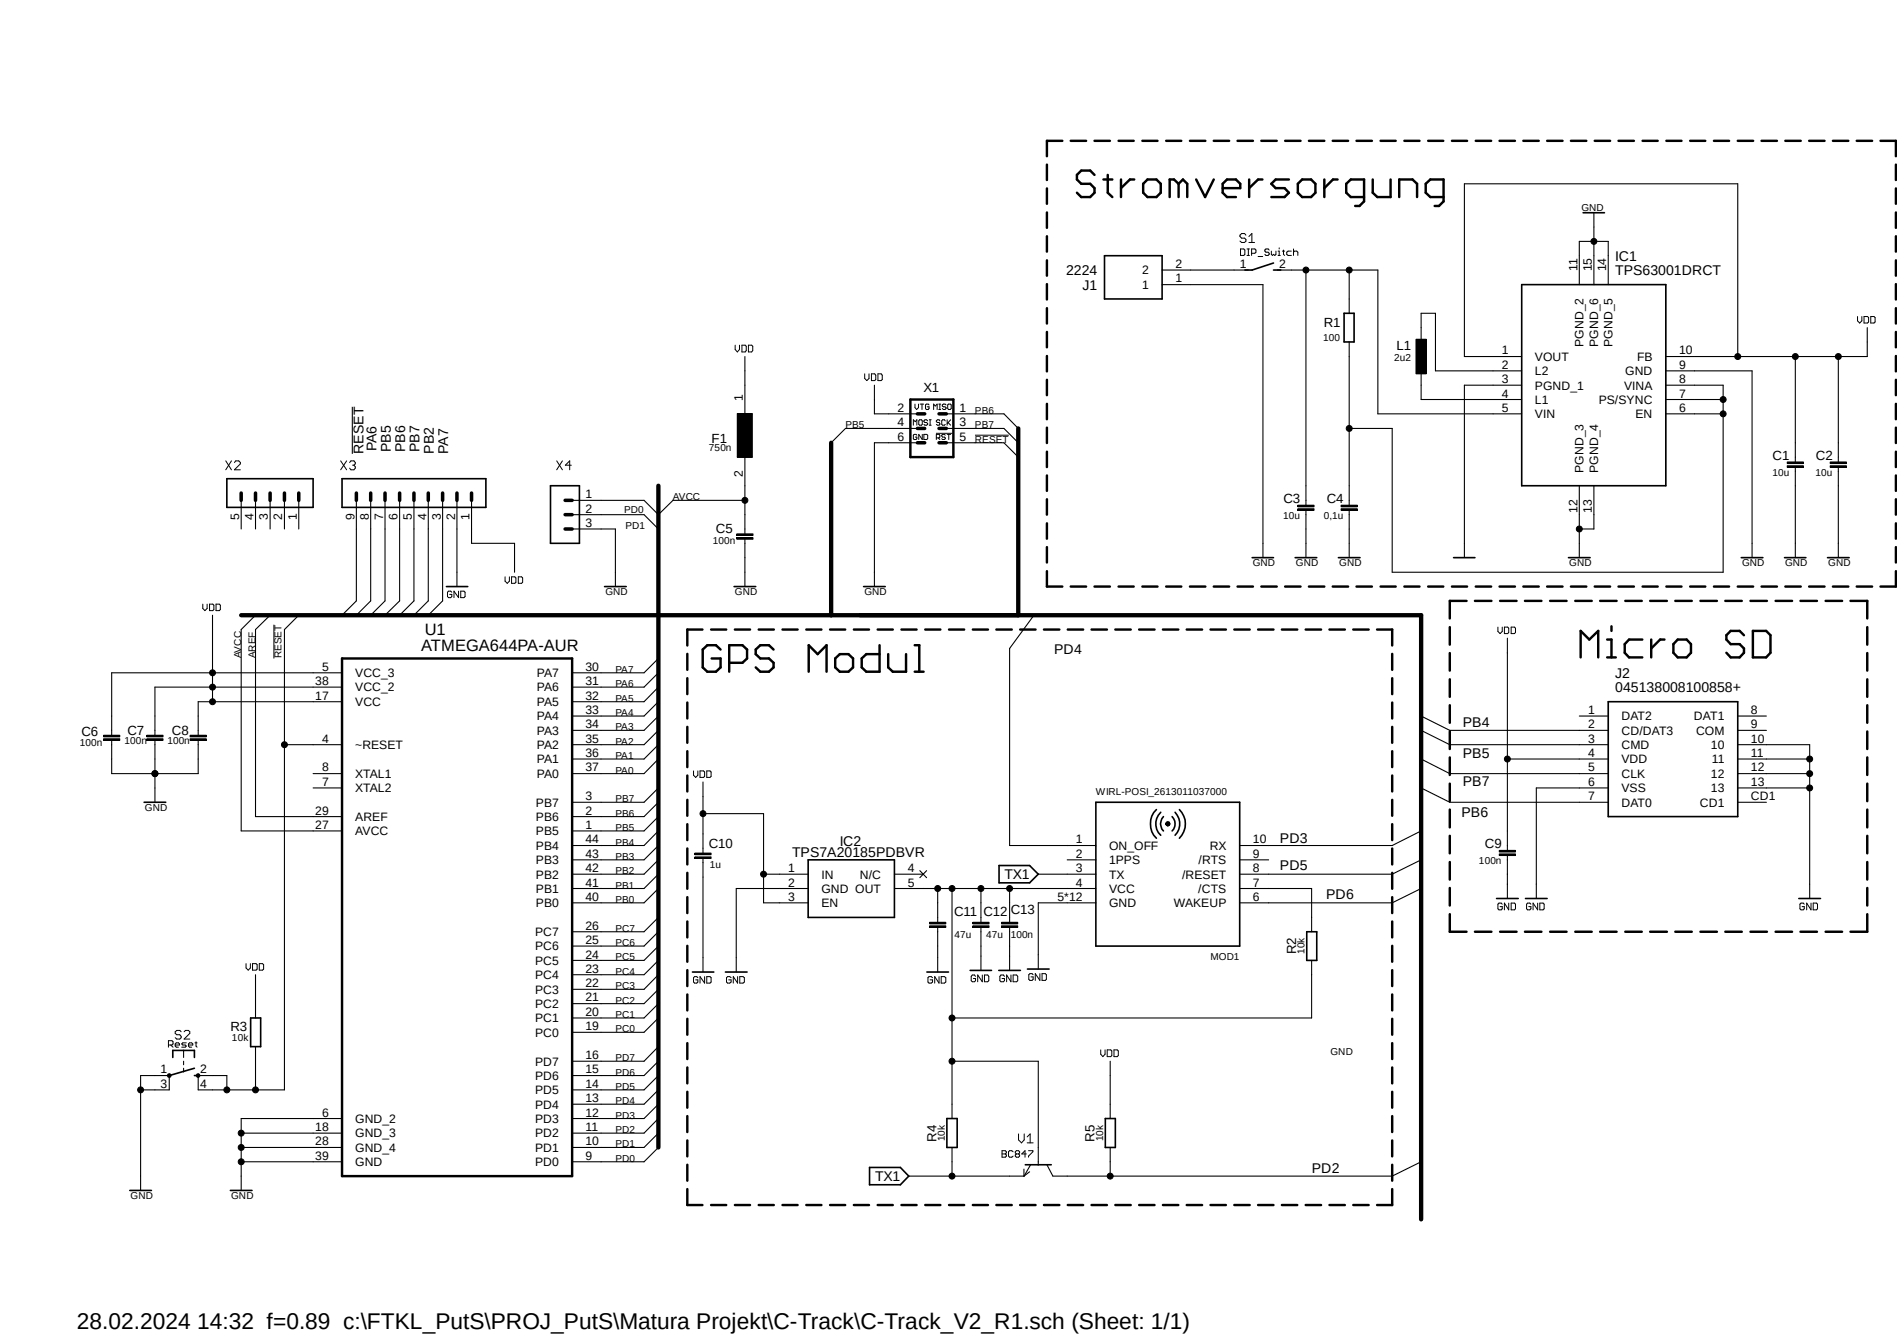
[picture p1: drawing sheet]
<svg xmlns="http://www.w3.org/2000/svg" width="297mm" height="210mm" viewBox="0 0 297 210" stroke-linecap="round" stroke-linejoin="round" font-family="sans-serif">
<path d="M12 21.8l285.1 169.7M297.1 21.8l-285.1 169.7" fill="none" stroke="#fff" stroke-width=".16"/>
<g fill="none" stroke="#000" stroke-width=".17">
<path d="M249.6 33.3v11.3M116.6 55.8v9M181.9 44.6h15.8v42.7M181.9 42.3h13.6M200 42.3h15.7v22.5h22.6M204.5 42.3v36.9M211.2 42.3v6.8M211.2 53.6v25.6M222.5 53.6v-4.5h2.2v9h13.6M222.5 58.1v4.5h15.8M238.3 55.8h-9v-27h42.8v27M247.3 44.6v-6.8h4.5v6.8"/>
<path d="M260.8 58.1h13.5v29.2M281.1 55.8v16.7M287.8 55.8v16.7M292.4 51.3v4.5h-31.6M37.8 78.4v4.4M40 78.4v4.4M42.3 78.4v4.4M44.5 78.4v4.4M46.8 78.4v4.4M55.2 63.7v7.4M55.8 78.4v15.7l-2.2 2.3M58 78.4v15.7l-2.2 2.3"/>
<path d="M60.3 78.4v15.7l-2.3 2.3M62.6 78.4v15.7l-2.3 2.3M64.8 78.4v15.7l-2.2 2.3M67.1 78.4v15.7l-2.3 2.3M69.3 78.4v15.7l-2.2 2.3M71.5 78.4v13.5M73.8 78.4v6.7h6.8v4.5M89.6 78.4h11.2l2.3 2.2 2.3-2.2h11.2M116.6 71.6v12.1M136.9 60.3v4.5h6.7M143.6 69.3h-6.7v22.6M143.6 67.1h-11.2l-2.3 2.2"/>
<path d="M148.2 69.3h9l2.2 2.3M148.2 67.1h9l2.2 2.2M148.2 64.8h9l2.2 2.3M204.5 79.9v7.4M211.2 79.9v7.4M238.3 60.3h-9v27M247.3 76.1v11.2M249.6 76.1v6.7h-2.3M260.8 60.3h9v29.3h-51.8v-22.5h-6.8M260.8 64.8h9M260.8 62.6h9M281.1 73.2v14.1"/>
<path d="M287.8 73.2v14.1M33.3 96.4v13.5M40 96.4l-2.2 2.2v31.5h15.8M42.3 96.4l-2.3 2.2v29.3h13.6M46.8 96.4l-2.3 2.2v72.1h-13.5v-2.3h4.5v2.3M89.6 82.8h6.8v9.1M89.6 80.6h11.2l2.3 2.2M116.6 84.4v7.5M161.9 96.4l-3.8 5.2v30.8h13.5M236 99.9v33.4M17.5 116v5.2h13.5v-5.2M24.3 116v9.6"/>
<path d="M44.5 116.6h9.1M53.6 105.4h-36.1v9.9M53.6 109.9h-22.6v5.4M53.6 107.6h-29.3v7.7M103.1 118.9l-2.3 2.3h-11.2M103.1 116.6l-2.3 2.3h-11.2M103.1 114.4l-2.3 2.2h-11.2M103.1 103.1l-2.3 2.3h-11.2M103.1 105.4l-2.3 2.2h-11.2M103.1 107.6l-2.3 2.3h-11.2M103.1 109.9l-2.3 2.2h-11.2M103.1 112.1l-2.3 2.3h-11.2"/>
<path d="M222.5 118.9l4.5 2.3h24.8M222.5 114.4l4.5 2.2h24.8M222.5 112.1l4.5 2.3h24.8M236 118.9h15.8M247.3 112.1h4.5M272.1 116.6h11.2v24.1M272.1 118.9h11.2M272.1 112.1h4.5M272.1 114.4h4.5M49 123.4h4.6M49 121.2h4.6M103.1 139.1l-2.3 2.3h-11.2"/>
<path d="M103.1 136.9l-2.3 2.2h-11.2M103.1 123.4l-2.3 2.2h-11.2M103.1 125.6l-2.3 2.3h-11.2M103.1 127.9l-2.3 2.2h-11.2M103.1 130.1l-2.3 2.3h-11.2M103.1 132.4l-2.3 2.3h-11.2M103.1 134.7l-2.3 2.2h-11.2M110.1 127.4h9.4v14h7M110.1 122.5v11.2M110.1 134.4v17.8M119.5 136.9h7M126.5 139.1h-11.2v13.1"/>
<path d="M140 139.1h31.6M140 136.9h4.6M144 136.4l1.1 1.1M145.1 136.4l-1.1 1.1M146.8 139.1v5.5M149.1 139.1v36.1M153.6 139.1v5.5M158.1 139.1v5.5M162.6 136.9h9M167.1 134.7h4.5M194.1 139.1h11.3v6.8M194.1 134.7h4.5"/>
<path d="M222.5 139.1l-4.5 2.3h-23.9M222.5 123.4l4.5 2.2h24.8M222.5 130.1l-4.5 2.3h-23.9M222.5 134.7l-4.5 2.2h-23.9M236 134v6.7M251.8 123.4h-11.3v17.3M272.1 123.4h11.2M272.1 121.2h11.2M272.1 125.6h4.5M40 152.7v6.7M103.1 143.7l-2.3 2.2h-11.2M103.1 145.9l-2.3 2.3h-11.2"/>
<path d="M103.1 148.2l-2.3 2.2h-11.2M103.1 150.4l-2.3 2.3h-11.2M103.1 152.7l-2.3 2.2h-11.2M103.1 154.9l-2.3 2.3h-11.2M103.1 157.2l-2.3 2.2h-11.2M103.1 159.4l-2.3 2.3h-11.2M146.8 145.2v7M153.6 145.2v6.8M158.1 145.2v6.8M171.6 141.4h-9v10.4M205.4 150.4v9h-56.3M22 170.7h4.5v-2.3h-4.5v18"/>
<path d="M28.7 164.5v1.1M28.7 166.2v.6M28.7 167.3v.6M37.8 177.5h15.8M37.8 179.7h15.8M40 163.9v6.8M53.6 175.2h-15.8v11.2M103.1 168.4l-2.3 2.3h-11.2M103.1 166.2l-2.3 2.2h-11.2M103.1 172.9l-2.3 2.3h-11.2M103.1 175.2l-2.3 2.3h-11.2M103.1 177.5l-2.3 2.2h-11.2"/>
<path d="M103.1 179.7l-2.3 2.2h-11.2M103.1 163.9l-2.3 2.3h-11.2M103.1 170.7l-2.3 2.2h-11.2M149.1 166.2h13.5v16.2M149.1 179.7v4.5M173.8 166.2v9M173.8 179.7v4.5M37.8 181.9h15.8M142.3 184.2h18M160.3 183.1v1.1M161.2 183.5l-.9 .7M161.3 182.5l-1 1.7"/>
<path d="M222.5 181.9l-4.5 2.3h-53.2l-.9-1.8"/>
</g>
<g fill="#000">
<path d="M221.7 53.1h1.6v5.4h-1.6z" fill-rule="evenodd"/>
<path d="M115.5 64.8h1.1v6.8h-1.1z" fill-rule="evenodd"/>
<path d="M116.6 64.8h1.1v6.8h-1.1z" fill-rule="evenodd"/>
<path d="M182.6 128.8l.2-.1 .3 .1 .1 .2-.1 .2-.3 .2-.2-.2-.1-.2h.3v-.1l.2 .1-.1 .1-.4-.1z" fill-rule="evenodd"/>
<path d="M182.6 128.8l.2-.1 .3 .1 .1 .2-.1 .2-.3 .2-.2-.2-.1-.2h.3v-.1l.2 .1-.1 .1-.4-.1z" fill-rule="evenodd"/>
<path d="M30.8 168.2l.2-.1 .2 .1 .1 .2-.1 .3h-.2h-.2l-.1-.3z" fill-rule="evenodd"/>
<circle cx="249.6" cy="37.8" r=".46"/>
<circle cx="204.5" cy="42.3" r=".46"/>
<circle cx="211.2" cy="42.3" r=".46"/>
<circle cx="272.1" cy="55.8" r=".46"/>
<circle cx="281.1" cy="55.8" r=".46"/>
<circle cx="287.8" cy="55.8" r=".46"/>
<circle cx="116.6" cy="78.4" r=".46"/>
<circle cx="211.2" cy="67.1" r=".46"/>
<circle cx="269.8" cy="64.8" r=".46"/>
<circle cx="269.8" cy="62.6" r=".46"/>
<circle cx="247.3" cy="82.8" r=".46"/>
<circle cx="33.3" cy="105.4" r=".46"/>
<circle cx="33.3" cy="109.9" r=".46"/>
<circle cx="33.3" cy="107.6" r=".46"/>
<circle cx="44.5" cy="116.6" r=".46"/>
<circle cx="236" cy="118.9" r=".46"/>
<circle cx="283.3" cy="118.9" r=".46"/>
<circle cx="24.3" cy="121.2" r=".46"/>
<circle cx="110.1" cy="127.4" r=".46"/>
<circle cx="119.6" cy="136.9" r=".46"/>
<circle cx="146.8" cy="139.1" r=".46"/>
<circle cx="149.1" cy="139.1" r=".46"/>
<circle cx="153.6" cy="139.1" r=".46"/>
<circle cx="158.1" cy="139.1" r=".46"/>
<circle cx="283.3" cy="123.4" r=".46"/>
<circle cx="283.3" cy="121.2" r=".46"/>
<circle cx="149.1" cy="159.4" r=".46"/>
<circle cx="22" cy="170.7" r=".46"/>
<circle cx="26.5" cy="168.4" r=".3"/>
<circle cx="35.5" cy="170.7" r=".46"/>
<circle cx="37.8" cy="177.5" r=".46"/>
<circle cx="37.8" cy="179.7" r=".46"/>
<circle cx="40" cy="170.7" r=".46"/>
<circle cx="149.1" cy="166.2" r=".46"/>
<circle cx="37.8" cy="181.9" r=".46"/>
<circle cx="149.1" cy="184.2" r=".46"/>
<circle cx="173.8" cy="184.2" r=".46"/>
</g>
<g fill="none" stroke="#000" stroke-width=".16">
<path d="M194.2 39h.5l.2 .2v.6l-.2 .2h-.5zM195.1 36.8l-.2-.2h-.5l-.3 .2v.2l.3 .3h.5l.2 .2v.3l-.2 .2h-.5l-.3-.2M195.2 39h.4M195.5 39v1M195.5 38h.9M195.5 37l.5-.4v1.4M196 39.7h.5l.1-.2v-.3l-.1-.2h-.5v1M198.7 39.2l-.2-.2h-.3l-.2 .2 .2 .3h.3l.2 .2-.2 .3h-.3l-.2-.2M199.1 39.3v.5l.1 .2 .2-.2 .2 .2 .2-.2v-.5M200.1 39.3h.2v.7M200.3 38.8v.2M200.8 39.3h.3"/>
<path d="M201 39.2v.6l.1 .2M202.2 39.3h-.5l-.2 .2v.3l.2 .2h.5M202.5 39.5l.2-.2h.3l.2 .2v.5M202.5 39v1M115.1 54.1v.6l.3 .4 .4-.4v-.6M116.2 54.1h.5l.1 .1v.7l-.1 .2h-.5zM117.2 54.1h.5l.2 .1v.7l-.2 .2h-.5zM135.4 58.5v.8l.3 .3 .4-.3v-.8M136.4 58.5h.5l.2 .3v.6l-.2 .2h-.5zM137.5 58.5h.5l.1 .3v.6l-.1 .2h-.5zM195.2 40h.4M197 40.2h.7"/>
<path d="M200.1 40h.3M221.7 53.1h1.6v5.4h-1.6zM290.8 49.6v.6l.4 .4 .3-.4v-.6M291.8 49.6h.6l.2 .1v.7l-.2 .2h-.6zM292.9 49.6h.5l.2 .1v.7l-.2 .2h-.5zM35.3 72.2l.9 1.4M36.2 72.2l-.9 1.4M36.7 72.4l.2-.2h.5l.2 .2v.2l-.9 1h.9M53.3 72.2l1 1.4M54.3 72.2l-1 1.4M54.7 72.4l.2-.2h.5l.2 .2v.2l-.2 .3M55.2 72.9h.2"/>
<path d="M55.4 72.9l.2 .2v.2l-.2 .3h-.5l-.2-.3M87.2 72.2l.9 1.4M88.1 72.2l-.9 1.4M89.5 72.9h-1l.7-.7v1.4M115.5 64.8h1.1v6.8h-1.1zM116.6 64.8h1.1v6.8h-1.1zM143 66.6v-.9l.3 .3 .3-.3v.9M143.3 63.3v.5l.2 .3 .3-.3v-.5M143.6 68.2l-.2-.2h-.3l-.1 .2v.5l.1 .1h.3l.2-.1v-.2h-.3M144 65.7h.3l.1 .2v.6l-.1 .1h-.3l-.2-.1v-.6zM144.1 63.3h.5M144.4 63.3v.8"/>
<path d="M144.4 68v.8l-.6-.8v.8M144.7 68h.4l.1 .2v.5l-.1 .1h-.4zM145.2 65.9l-.1-.2h-.3l-.1 .3 .4 .2 .1 .3-.1 .1-.4-.1M145.5 63.4l-.2-.1h-.3l-.1 .1v.6l.1 .1h.3l.2-.4h-.3M145.5 65.7h.3M145.5 66.6h.3M145.6 65.7v.9M146.2 64.1v-.8l.2 .3 .3-.3v.8M146.6 68.6h.4l.2-.1v-.3l-.2-.2h-.4v.8M146.6 67.9h2.5M146.9 68.6l.3 .2M147 64.1h.3"/>
<path d="M147 63.3h.3M147.2 65.9l-.2-.2h-.2l-.2 .3 .4 .2 .2 .3-.2 .1-.4-.1M147.2 63.3v.8M148 65.9l-.1-.2h-.3l-.2 .2v.6l.2 .1h.3l.1-.1M148 68.2l-.1-.2h-.3l-.2 .2 .2 .3h.3l.1 .1-.1 .2h-.3l-.2-.1M148.1 63.4l-.1-.1-.5 .1v.2l.2 .1 .4 .1-.1 .3h-.3l-.2-.1M148.3 65.7v.9M148.3 68h.5M148.4 63.4l.1-.1h.3l.1 .1v.6l-.1 .1h-.3l-.1-.1zM148.4 66.2l.4 .4M148.5 68v.8M148.8 65.7l-.5 .6"/>
<path d="M152.7 68.2h5.2M203.2 79.1h2.5v.3h-2.5zM203.2 79.7h2.5v.2h-2.5zM210 79.1h2.5v.3h-2.5zM210 79.7h2.5v.2h-2.5zM279.8 72.3h2.6v.3h-2.6zM279.8 72.9h2.6v.3h-2.6zM286.6 72.3h2.5v.3h-2.5zM286.6 72.9h2.5v.3h-2.5zM31.7 94.6v.7l.4 .3 .3-.3v-.7M32.8 94.6h.5l.2 .2v.7l-.2 .1h-.5zM33.8 94.6h.5l.2 .2v.7l-.2 .1h-.5z"/>
<path d="M42.9 97.8v5.3M70.7 92.8l-.1-.2h-.4l-.1 .2v.6l.1 .2h.4l.1-.2v-.3h-.3M71.8 92.6v1l-.7-1v1M72.1 92.6h.5l.2 .2v.6l-.2 .2h-.5zM79.1 90.3v.7l.3 .4 .4-.4v-.7M80.1 90.3h.5l.2 .2v.7l-.2 .2h-.5zM81.2 90.3h.5l.1 .2v.7l-.1 .2h-.5zM115.4 83.6h2.5v.3h-2.5zM115.4 84.2h2.5v.3h-2.5zM234.5 98.2v.7l.4 .3 .3-.3v-.7M235.5 98.2h.6l.1 .2v.7l-.1 .1h-.6zM236.6 98.2h.5l.2 .2v.7l-.2 .1h-.5z"/>
<path d="M16.2 115.1h2.6v.3h-2.6zM16.2 115.7h2.6v.3h-2.6zM23 115.1h2.5v.3h-2.5zM23 115.7h2.5v.3h-2.5zM29.8 115.1h2.5v.3h-2.5zM29.8 115.7h2.5v.3h-2.5zM108.6 120.7v.7l.3 .4 .4-.4v-.7M108.8 133.6h2.5v.3h-2.5zM108.8 134.2h2.5v.3h-2.5zM109.6 120.7h.6l.1 .2v.7l-.1 .2h-.6zM110.7 120.7h.5l.1 .2v.7l-.1 .2h-.5zM182.6 128.8l.2-.1 .3 .1 .1 .2-.1 .2-.3 .2-.2-.2-.1-.2h.3v-.1l.2 .1-.1 .1-.4-.1z"/>
<path d="M234.7 133.2h2.6v.2h-2.6zM234.7 133.7h2.6v.3h-2.6zM38.5 150.9v.7l.4 .3 .3-.3v-.7M39.5 150.9h.6l.2 .2v.7l-.2 .1h-.6zM40.6 150.9h.5l.2 .2v.7l-.2 .1h-.5zM109.3 153.1l-.2-.1h-.3l-.2 .1v.7l.2 .2h.3l.2-.2v-.3h-.4M110.3 153v1l-.7-1v1M110.7 153h.5l.1 .1v.7l-.1 .2h-.5zM114.5 153.1l-.2-.1h-.4l-.2 .1v.7l.2 .2h.4l.2-.2v-.3h-.4M115.5 153v1l-.7-1v1M115.8 153h.5l.2 .1v.7l-.2 .2h-.5zM145.5 144.4h2.6v.3h-2.6z"/>
<path d="M145.5 145h2.6v.2h-2.6zM146 153.1l-.2-.1h-.3l-.2 .1v.7l.2 .2h.3l.2-.2v-.3h-.4M147 153v1l-.7-1v1M147.4 153h.5l.2 .1v.7l-.2 .2h-.5zM152.3 144.4h2.6v.3h-2.6zM152.3 145h2.6v.2h-2.6zM152.7 152.9l-.1-.2h-.4l-.1 .2v.7l.1 .2h.4l.1-.2v-.4h-.3M153.8 152.7v1.1l-.7-1.1v1.1M154.1 152.7h.5l.2 .2v.7l-.2 .2h-.5zM156.8 144.4h2.5v.3h-2.5zM156.8 145h2.5v.2h-2.5zM157.3 152.9l-.2-.2h-.4l-.2 .2v.7l.2 .2h.4l.2-.2v-.4h-.4"/>
<path d="M158.3 152.7v1.1l-.7-1.1v1.1M158.6 152.7h.6l.1 .2v.7l-.1 .2h-.6zM161.8 152.7l-.2-.2h-.4l-.1 .2v.7l.1 .1h.4l.2-.1v-.4h-.4M162.8 152.5v1l-.7-1v1M163.2 152.5h.5l.1 .2v.7l-.1 .1h-.5zM235.2 141.6l-.2-.2h-.3l-.2 .2v.7l.2 .2h.3l.2-.2v-.3h-.3M236.2 141.4v1.1l-.7-1.1v1.1M236.6 141.4h.5l.2 .2v.7l-.2 .2h-.5zM239.7 141.6l-.2-.2h-.3l-.2 .2v.7l.2 .2h.3l.2-.2v-.3h-.3M240.7 141.4v1.1l-.7-1.1v1.1M241.1 141.4h.5l.2 .2v.7l-.2 .2h-.5zM282.5 141.6l-.2-.2h-.3l-.2 .2v.7l.2 .2h.3l.2-.2v-.3h-.3"/>
<path d="M283.5 141.4v1.1l-.6-1.1v1.1M283.9 141.4h.5l.2 .2v.7l-.2 .2h-.5zM26.4 163.7h.5l.2-.2v-.3l-.2-.2h-.5v1M26.7 163.7l.4 .3M27.4 163.7h.7l-.2-.4h-.3l-.2 .2v.3l.2 .2h.3M28.4 161.6l-.2-.2h-.5l-.3 .2v.2l.3 .3h.5l.2 .2v.2l-.2 .2h-.5l-.3-.2M28.8 161.6l.2-.2h.5l.2 .2v.2l-.9 .9h.9M29.2 163.3h-.6l-.2 .2 .2 .2h.4l.2 .1-.2 .2h-.6M29.5 163.7h.7l-.2-.4h-.3l-.2 .2v.3l.2 .2h.3M30.5 163.3h.4M30.7 163.2v.6l.2 .2M30.8 168.2l.2-.1 .2 .1 .1 .2-.1 .3h-.2h-.2l-.1-.3z"/>
<path d="M159.5 177.6v.9l.4 .5 .5-.5v-.9M160.8 178.1l.5-.5v1.4M160.8 179h1M172.3 164.4v.7l.4 .4 .3-.4v-.7M173.4 164.4h.5l.2 .2v.7l-.2 .2h-.5zM174.4 164.4h.5l.2 .2v.7l-.2 .2h-.5zM156.9 180.2h.5l.2 .2-.2 .3 .2 .4-.2 .1h-.5zM156.9 180.7h.5M158.6 180.4l-.2-.2h-.3l-.2 .2v.7l.2 .1h.3l.2-.1M159.1 180.7l-.1-.1 .1-.4h.4l.1 .2-.1 .3M159.1 180.7l-.1 .2 .1 .3h.4l.1-.1-.1-.4M159.1 180.7h.4"/>
<path d="M160.7 180.7h-.7l.5-.5v1M161 180.2h.7v.2l-.7 .7v.1"/>
<circle cx="249.6" cy="37.8" r=".46"/>
<circle cx="204.5" cy="42.3" r=".46"/>
<circle cx="211.2" cy="42.3" r=".46"/>
<circle cx="272.1" cy="55.8" r=".46"/>
<circle cx="281.1" cy="55.8" r=".46"/>
<circle cx="287.8" cy="55.8" r=".46"/>
<circle cx="116.6" cy="78.4" r=".46"/>
<circle cx="211.2" cy="67.1" r=".46"/>
<circle cx="269.8" cy="64.8" r=".46"/>
<circle cx="269.8" cy="62.6" r=".46"/>
<circle cx="247.3" cy="82.8" r=".46"/>
<circle cx="33.3" cy="105.4" r=".46"/>
<circle cx="33.3" cy="109.9" r=".46"/>
<circle cx="33.3" cy="107.6" r=".46"/>
<circle cx="44.5" cy="116.6" r=".46"/>
<circle cx="236" cy="118.9" r=".46"/>
<circle cx="283.3" cy="118.9" r=".46"/>
<circle cx="24.3" cy="121.2" r=".46"/>
<circle cx="110.1" cy="127.4" r=".46"/>
<circle cx="119.6" cy="136.9" r=".46"/>
<circle cx="146.8" cy="139.1" r=".46"/>
<circle cx="149.1" cy="139.1" r=".46"/>
<circle cx="153.6" cy="139.1" r=".46"/>
<circle cx="158.1" cy="139.1" r=".46"/>
<circle cx="283.3" cy="123.4" r=".46"/>
<circle cx="283.3" cy="121.2" r=".46"/>
<circle cx="149.1" cy="159.4" r=".46"/>
<circle cx="22" cy="170.7" r=".46"/>
<circle cx="26.5" cy="168.4" r=".3"/>
<circle cx="35.5" cy="170.7" r=".46"/>
<circle cx="37.8" cy="177.5" r=".46"/>
<circle cx="37.8" cy="179.7" r=".46"/>
<circle cx="40" cy="170.7" r=".46"/>
<circle cx="149.1" cy="166.2" r=".46"/>
<circle cx="37.8" cy="181.9" r=".46"/>
<circle cx="149.1" cy="184.2" r=".46"/>
<circle cx="173.8" cy="184.2" r=".46"/>
</g>
<path d="M103.1 76.1v103.6M130.1 69.3v27.1M159.4 67.1v29.3M37.8 96.4h184.7v94.6" fill="none" stroke="#000" stroke-width=".68"/>
<g fill="none" stroke="#000" stroke-width=".38">
<path d="M163.9 25.8v2.4M163.9 29.5v2.4M163.9 33.3v2.4M163.9 37v2.4M166.3 22.1h-2.4v2.4M167.6 22.1h2.5M171.4 22.1h2.4M171.4 27.4l-.7-.7h-1.4l-.7 .7v.7l.7 .7h1.4l.7 .7v.7l-.7 .7h-1.4l-.7-.7M172.8 28.1h1.4M173.4 27.4v2.8l.8 .7M175.1 22.1h2.4M175.5 28.1v2.8"/>
<path d="M177.6 28.1h-.7l-1.4 1.4M178.9 22.1h2.3M179.7 28.1h1.4l.6 .7v1.4l-.6 .7h-1.4l-.7-.7v-1.4zM182.6 22.1h2.4M184.5 28.8l-.7-.7h-.7v2.8M184.5 28.8v2.1M184.5 28.8l.7-.7 .7 .7v2.1M186.3 22.1h2.4M187.3 28.1l1.4 2.8 1.3-2.8M190 22.1h2.4M191.4 29.5h2.8v-.7l-.7-.7h-1.4l-.7 .7v1.4l.7 .7h1.4M193.8 22.1h2.4"/>
<path d="M195.6 28.1v2.8M197.5 22.1h2.4M197.7 28.1h-.7l-1.4 1.4M201.2 22.1h2.4M201.8 28.1h-2.1l-.6 .7 .6 .7h1.4l.7 .7-.7 .7h-2M203.9 28.1h1.4l.7 .7v1.4l-.7 .7h-1.4l-.7-.7v-1.4zM204.9 22.1h2.4M207.3 28.1v2.8M208.7 22.1h2.4M209.4 28.1h-.7l-1.4 1.4M212.4 22.1h2.4M213.6 30.9h-2.1l-.7-.7v-1.4l.7-.7h2.1v3.4l-.7 .8h-.7"/>
<path d="M214.9 28.1v2.1l.7 .7h2.1v-2.8M216.2 22.1h2.3M219.1 30.9v-2.8h2l.8 .7v2.1M219.9 22.1h2.3M223.6 22.1h2.4M226 30.9h-2.1l-.7-.7v-1.4l.7-.7h2.1v3.4l-.7 .8h-.7M227.3 22.1h2.4M231.1 22.1h2.4M234.8 22.1h2.4M238.5 22.1h2.4M242.2 22.1h2.4M246 22.1h2.4"/>
<path d="M249.7 22.1h2.4M253.4 22.1h2.4M257.2 22.1h2.3M260.9 22.1h2.4M264.6 22.1h2.4M268.4 22.1h2.3M272.1 22.1h2.4M275.8 22.1h2.4M279.5 22.1h2.4M283.3 22.1h2.4M287 22.1h2.4M290.7 22.1h2.4"/>
<path d="M294.4 22.1h2.4v2.4M296.8 25.8v2.4M296.8 29.5v2.4M296.8 33.3v2.4M296.8 37v2.4M163.9 40.8v2.4M163.9 44.5v2.4M163.9 48.3v2.4M163.9 52v2.4M163.9 55.8v2.4M163.9 59.5v2.4M296.8 40.8v2.4"/>
<path d="M296.8 44.5v2.4M296.8 48.3v2.4M296.8 52v2.4M296.8 55.8v2.4M296.8 59.5v2.4M142.5 62.6h6.8v9h-6.8zM163.9 63.2v2.5M163.9 67v2.4M163.9 70.7v2.5M163.9 74.5v2.4M163.9 78.2v2.4M296.8 63.2v2.5"/>
<path d="M296.8 67v2.4M296.8 70.7v2.5M296.8 74.5v2.4M296.8 78.2v2.4M110 98.6h-2.4v2.5M111.3 98.6h2.4M115.1 98.6h2.3M118.8 98.6h2.4M122.5 98.6h2.4M126.2 98.6h2.4M130 98.6h2.3M133.7 98.6h2.4"/>
<path d="M137.4 98.6h2.4M141.1 98.6h2.4M144.9 98.6h2.3M148.6 98.6h2.4M152.3 98.6h2.4M156 98.6h2.4M159.7 98.6h2.4M163.4 98.6h2.5M163.9 89.5v2.4h2.4M163.9 82v2.4M163.9 85.7v2.4M167.2 98.6h2.4"/>
<path d="M167.6 91.9h2.5M170.9 98.6h2.4M171.4 91.9h2.4M174.6 98.6h2.4M175.1 91.9h2.4M178.4 98.6h2.4M178.9 91.9h2.3M182.1 98.6h2.4M182.6 91.9h2.4M185.8 98.6h2.4M186.3 91.9h2.4M189.5 98.6h2.4"/>
<path d="M190 91.9h2.4M193.3 98.6h2.4M193.8 91.9h2.4M197 98.6h2.4M197.5 91.9h2.4M200.7 98.6h2.4M201.2 91.9h2.4M204.4 98.6h2.4M204.9 91.9h2.4M208.2 98.6h2.4M208.7 91.9h2.4M211.9 98.6h2.4"/>
<path d="M212.4 91.9h2.4M215.6 98.6h2.4v2.5M216.2 91.9h2.3M219.9 91.9h2.3M223.6 91.9h2.4M227 98.2v2.8M227.3 91.9h2.4M229.6 94.1h-2.6v2.8M230.9 94.1h2.6M231.1 91.9h2.4M234.8 91.9h2.4M234.9 94.1h2.5"/>
<path d="M238.5 91.9h2.4M238.8 94.1h2.5M242.2 91.9h2.4M242.7 94.1h2.6M246 91.9h2.4M246.6 94.1h2.6M249.7 91.9h2.4M250.5 94.1h2.6M252.3 98.1v.7M253.4 91.9h2.4M254.5 94.1h2.5M257.2 91.9h2.3"/>
<path d="M258.4 94.1h2.6M260.9 91.9h2.4M262.3 94.1h2.6M264.6 91.9h2.4M266.2 94.1h2.6M268.4 91.9h2.3M270.1 94.1h2.6M272.1 91.9h2.4M273 99.5l-.6-.7h-1.4l-.7 .7v.7l.7 .7h1.4l.6 .7v.6l-.6 .8h-1.4l-.7-.8M274.1 94.1h2.5M274.4 98.8h2.1l.7 .7v2.7l-.7 .8h-2.1zM275.8 91.9h2.4"/>
<path d="M278 94.1h2.6M279.5 91.9h2.4M281.9 94.1h2.6M283.3 91.9h2.4M285.8 94.1h2.6M287 91.9h2.4M289.7 94.1h2.7v2.8M290.7 91.9h2.4M292.4 98.2v2.8M296.8 82v2.4M296.8 85.7v2.4M296.8 89.5v2.4h-2.4"/>
<path d="M53.6 103.1h36v81.1h-36zM107.6 102.4v2.5M107.6 106.2v2.5M107.6 110v2.5M107.6 113.8v2.5M107.6 117.6v2.5M112.8 101.7l-.7-.7h-1.4l-.7 .7v2.8l.7 .7h1.4l.7-.7v-1.4h-1.4M114.2 103.8h2l.8-.7v-1.4l-.8-.7h-2v4.2M121.1 101.7l-.7-.7h-1.4l-.7 .7v.7l.7 .7h1.4l.7 .7v.7l-.7 .7h-1.4l-.7-.7M126.6 105.2v-4.2l1.4 1.4 1.4-1.4v4.2M130.8 103.1l.7-.7h1.3l.8 .7v1.4l-.8 .7h-1.3l-.7-.7zM137.7 101v4.2h-2.1l-.7-.7v-1.4l.7-.7h2.1"/>
<path d="M139.1 102.4v2.1l.7 .7h2.1v-2.8M143.2 101h.7v4.2M143.2 105.2h1.4M218 102.4v2.5M218 106.2v2.5M218 110v2.5M218 113.8v2.5M218 117.6v2.5M227 102.3v2.7M227 106.4v2.7M227 110.4v2.8M227 114.6v2.7"/>
<path d="M227 118.6v2.8M247.5 103v-4.2l1.3 1.4 1.4-1.4v4.2M251.6 100.2h.7v2.8M251.6 103h1.4M257.1 100.2h-2l-.7 .7v1.3l.7 .8h2M258.5 100.2v2.8M260.6 100.2h-.7l-1.4 1.4M262.7 100.2h1.4l.7 .7v1.3l-.7 .8h-1.4l-.7-.8v-1.3zM292.4 102.3v2.7M292.4 106.4v2.7M292.4 110.4v2.8M292.4 114.6v2.7"/>
<path d="M292.4 118.6v2.8M107.6 121.5v2.5M107.6 125.3v2.5M107.6 129.1v2.5M107.6 132.9v2.5M107.6 136.7v2.5M218 121.5v2.5M218 125.3v2.5M218 129.1v2.5M218 132.9v2.5M218 136.7v2.5M227 122.7v2.8"/>
<path d="M227 126.8v2.8M227 130.9v2.7M227 135v2.8M227 139.1v2.7M292.4 122.7v2.8M292.4 126.8v2.8M292.4 130.9v2.7M292.4 135v2.8M292.4 139.1v2.7M107.6 140.5v2.5M107.6 144.3v2.5M107.6 148.1v2.5"/>
<path d="M107.6 151.9v2.5M107.6 155.7v2.5M107.6 159.6v2.5M218 140.5v2.5M218 144.3v2.5M218 148.1v2.5M218 151.9v2.5M218 155.7v2.5M218 159.6v2.5M227 143.2v2.7h2.6M230.9 145.9h2.6M234.9 145.9h2.5"/>
<path d="M238.8 145.9h2.5M242.7 145.9h2.6M246.6 145.9h2.6M250.5 145.9h2.6M254.5 145.9h2.5M258.4 145.9h2.6M262.3 145.9h2.6M266.2 145.9h2.6M270.1 145.9h2.6M274.1 145.9h2.5M278 145.9h2.6M281.9 145.9h2.6"/>
<path d="M285.8 145.9h2.6M292.4 143.2v2.7h-2.7M107.6 163.4v2.5M107.6 167.2v2.5M107.6 171v2.5M107.6 174.8v2.5M107.6 178.6v2.5M218 163.4v2.5M218 167.2v2.5M218 171v2.5M218 174.8v2.5M218 178.6v2.5"/>
<path d="M107.6 186.2v2.5h2.4M107.6 182.4v2.5M111.3 188.7h2.4M115.1 188.7h2.3M118.8 188.7h2.4M122.5 188.7h2.4M126.2 188.7h2.4M130 188.7h2.3M133.7 188.7h2.4M137.4 188.7h2.4M141.1 188.7h2.4M144.9 188.7h2.3"/>
<path d="M148.6 188.7h2.4M152.3 188.7h2.4M156 188.7h2.4M159.7 188.7h2.4M163.4 188.7h2.5M167.2 188.7h2.4M170.9 188.7h2.4M174.6 188.7h2.4M178.4 188.7h2.4M182.1 188.7h2.4M185.8 188.7h2.4M189.5 188.7h2.4"/>
<path d="M193.3 188.7h2.4M197 188.7h2.4M200.7 188.7h2.4M204.4 188.7h2.4M208.2 188.7h2.4M211.9 188.7h2.4M218 182.4v2.5M218 186.2v2.5h-2.4"/>
</g>
<g fill="none" stroke="#000" stroke-width=".55">
<path d="M37.8 77.2v1.2M40 77.2v1.2M42.3 77.2v1.2M44.5 77.2v1.2M46.8 77.2v1.2M55.8 77.2v1.2M58 77.2v1.2M60.3 77.2v1.2M62.6 77.2v1.2M64.8 77.2v1.2M67.1 77.2v1.2M69.3 77.2v1.2"/>
<path d="M71.5 77.2v1.2M73.8 77.2v1.2M88.5 78.4h1.1M143.6 69.3h1.2M143.6 67.1h1.2M143.6 64.8h1.2M147 69.3h1.2M147 67.1h1.2M147 64.8h1.2M88.5 82.8h1.1M88.5 80.6h1.1"/>
</g>
<g fill="none" stroke="#000" stroke-width=".25">
<path d="M247.9 33.3h3.3M172.9 40h9v6.8h-9zM199.4 41.2l-3.4 1.1h-1.1M199.4 42.3h1.1M210.4 49.1h1.6v4.5h-1.6zM238.3 44.6h22.5v31.5h-22.5zM35.5 75h13.5v4.5h-13.5zM53.6 75h22.5v4.5h-22.5zM86.2 76.1h4.5v9h-4.5zM115.5 64.8h2.2v6.8h-2.2zM116.6 64.8v6.8M203.2 79.2h2.5"/>
<path d="M203.2 79.8h2.5M210 79.2h2.5M210 79.8h2.5M279.8 72.5h2.6M279.8 73.1h2.6M286.6 72.5h2.5M286.6 73.1h2.5M69.9 91.9h3.3M94.7 91.9h3.3M114.9 91.9h3.4M115.4 83.7h2.5M115.4 84.3h2.5"/>
<path d="M135.2 91.9h3.4M196 87.3h3.4M202.8 87.3h3.4M209.5 87.3h3.4M227.6 87.3h3.3M245.6 87.3h3.4M272.6 87.3h3.4M279.4 87.3h3.3M286.1 87.3h3.4M16.2 115.3h2.6M16.2 115.8h2.6M23 115.3h2.5"/>
<path d="M23 115.8h2.5M29.8 115.3h2.5M29.8 115.8h2.5M251.8 109.9h20.3v18h-20.3zM22.6 125.6h3.4M108.8 133.7h2.5M108.8 134.3h2.5M126.5 134.7h13.5v9h-13.5zM156.4 135.6h4.8l1.4 1.3-1.4 1.4h-4.8zM171.6 125.6h22.5v22.6h-22.5zM181.1 126.8a3.2 3.2 0 0 0 0 4.5M181.7 127.2a2.47 2.47 0 0 0 0 3.6"/>
<path d="M182.2 127.9a1.58 1.58 0 0 0 0 2.2M182.6 129h.5M183.5 127.9a1.58 1.58 0 0 1 0 2.2M184 127.2a2.57 2.57 0 0 1 0 3.6M184.7 126.8a3.2 3.2 0 0 1 0 4.5M234.7 133.3h2.6M234.7 133.9h2.6M39.2 159.4h1.6v4.5h-1.6zM108.4 152.2h3.4M113.6 152.2h3.4M145.1 152.2h3.4M145.5 144.6h2.6"/>
<path d="M145.5 145.1h2.6M151.9 152h3.3M152.3 144.6h2.6M152.3 145.1h2.6M156.4 152h3.4M156.8 144.6h2.5M156.8 145.1h2.5M160.9 151.8h3.4M204.6 145.9h1.6v4.5h-1.6zM234.3 140.7h3.4M238.8 140.7h3.4M281.6 140.7h3.4"/>
<path d="M27.1 165.6v-1.1h3.3v1.1M30.4 168.4h.6M30.4 167.3l-3.9 1.1M148.3 175.2h1.6v4.5h-1.6zM173.1 175.2h1.5v4.5h-1.5zM20.3 186.4h3.4M36.1 186.4h3.4M136.1 182.8h4.9l1.3 1.4-1.3 1.3h-4.9zM160.5 182.4h4.1"/>
</g>
<text font-size="3.6" x="12" y="208.1">28.02.2024 14:32 f=0.89 c:\FTKL_PutS\PROJ_PutS\Matura Projekt\C-Track\C-Track_V2_R1.sch (Sheet: 1/1)</text>
<g font-size="2.6">
<text x="66" y="101.9">ATMEGA644PA-AUR</text>
<text x="66.5" y="99.4">U1</text>
</g>
<g font-size="2.2">
<text x="252.9" y="40.8">IC1</text>
<text x="166.9" y="43.1">2224</text>
<text x="169.5" y="45.4">J1</text>
<text x="252.9" y="43.1">TPS63001DRCT</text>
<text x="56.9" y="71.1" transform="rotate(-90 56.9 71.1)">RESET</text>
<text x="58.9" y="70.7" transform="rotate(-90 58.9 70.7)">PA6</text>
<text x="61.2" y="70.8" transform="rotate(-90 61.2 70.8)">PB5</text>
<text x="63.5" y="70.8" transform="rotate(-90 63.5 70.8)">PB6</text>
<text x="65.7" y="70.8" transform="rotate(-90 65.7 70.8)">PB7</text>
<text x="67.9" y="71" transform="rotate(-90 67.9 71)">PB2</text>
<text x="70.2" y="71.1" transform="rotate(-90 70.2 71.1)">PA7</text>
<text x="165.1" y="102.4">PD4</text>
<text x="252.9" y="106.1">J2</text>
<text x="229" y="113.9">PB4</text>
<text x="252.9" y="108.4">045138008100858+</text>
<text x="229" y="118.7">PB5</text>
<text x="229" y="123.1">PB7</text>
<text x="200.4" y="132">PD3</text>
<text x="228.8" y="127.9">PB6</text>
<text x="124" y="134.3">TPS7A20185PDBVR</text>
<text x="131.5" y="132.5">IC2</text>
<text x="157.3" y="137.7">TX1</text>
<text x="200.4" y="136.2">PD5</text>
<text x="207.6" y="140.7">PD6</text>
<text x="137" y="185">TX1</text>
<text x="205.4" y="183.8">PD2</text>
</g>
<g font-size="2.1">
<text x="207.3" y="51.2">R1</text>
<text x="218.7" y="54.9">L1</text>
<text x="144.6" y="61.3">X1</text>
<text x="111.4" y="69.3">F1</text>
<text x="277.5" y="72.1">C1</text>
<text x="284.3" y="72.1">C2</text>
<text x="112.1" y="83.5">C5</text>
<text x="201" y="78.8">C3</text>
<text x="207.7" y="78.8">C4</text>
<text x="12.7" y="115.3">C6</text>
<text x="19.9" y="115.1">C7</text>
<text x="26.9" y="115.1">C8</text>
<text x="111" y="132.9">C10</text>
<text x="232.5" y="132.9">C9</text>
<text x="149.4" y="143.5">C11</text>
<text x="154" y="143.5">C12</text>
<text x="158.2" y="143.2">C13</text>
<text x="202.9" y="149.5" transform="rotate(-90 202.9 149.5)">R2</text>
<text x="36.1" y="161.5">R3</text>
<text x="146.6" y="178.8" transform="rotate(-90 146.6 178.8)">R4</text>
<text x="171.4" y="178.8" transform="rotate(-90 171.4 178.8)">R5</text>
</g>
<g font-size="1.9">
<text x="184" y="42">2</text>
<text x="194.1" y="42">1</text>
<text x="200.3" y="42">2</text>
<text x="178.8" y="45.3">1</text>
<text x="178.8" y="43">2</text>
<text x="184" y="44.2">1</text>
<text x="247" y="42.5" transform="rotate(-90 247 42.5)">11</text>
<text x="249.2" y="42.5" transform="rotate(-90 249.2 42.5)">15</text>
<text x="251.5" y="42.5" transform="rotate(-90 251.5 42.5)">14</text>
<text x="235.2" y="55.5">1</text>
<text x="235.2" y="57.7">2</text>
<text x="240.3" y="56.5">VOUT</text>
<text x="240.3" y="58.8">L2</text>
<text x="248" y="54.3" transform="rotate(-90 248 54.3)">PGND_2</text>
<text x="250.2" y="54.3" transform="rotate(-90 250.2 54.3)">PGND_6</text>
<text x="252.5" y="54.3" transform="rotate(-90 252.5 54.3)">PGND_5</text>
<text x="254.5" y="58.8">GND</text>
<text x="256.3" y="56.5">FB</text>
<text x="262.9" y="57.7">9</text>
<text x="262.9" y="55.5">10</text>
<text x="116.3" y="62.7" transform="rotate(-90 116.3 62.7)">1</text>
<text x="140.5" y="64.5">2</text>
<text x="150.2" y="64.5">1</text>
<text x="235.2" y="60">3</text>
<text x="235.2" y="62.3">4</text>
<text x="235.2" y="64.5">5</text>
<text x="240.3" y="61">PGND_1</text>
<text x="240.3" y="63.2">L1</text>
<text x="240.3" y="65.5">VIN</text>
<text x="250.3" y="63.2">PS/SYNC</text>
<text x="254.3" y="61">VINA</text>
<text x="256.1" y="65.5">EN</text>
<text x="262.9" y="64.5">6</text>
<text x="262.9" y="62.3">7</text>
<text x="262.9" y="60">8</text>
<text x="140.5" y="66.8">4</text>
<text x="140.5" y="69">6</text>
<text x="150.2" y="66.8">3</text>
<text x="150.2" y="69">5</text>
<text x="116.3" y="74.7" transform="rotate(-90 116.3 74.7)">2</text>
<text x="248" y="74" transform="rotate(-90 248 74)">PGND_3</text>
<text x="250.2" y="74" transform="rotate(-90 250.2 74)">PGND_4</text>
<text x="37.5" y="81.5" transform="rotate(-90 37.5 81.5)">5</text>
<text x="39.7" y="81.5" transform="rotate(-90 39.7 81.5)">4</text>
<text x="42" y="81.5" transform="rotate(-90 42 81.5)">3</text>
<text x="44.2" y="81.5" transform="rotate(-90 44.2 81.5)">2</text>
<text x="46.5" y="81.5" transform="rotate(-90 46.5 81.5)">1</text>
<text x="55.5" y="81.5" transform="rotate(-90 55.5 81.5)">9</text>
<text x="57.7" y="81.5" transform="rotate(-90 57.7 81.5)">8</text>
<text x="60" y="81.5" transform="rotate(-90 60 81.5)">7</text>
<text x="62.2" y="81.5" transform="rotate(-90 62.2 81.5)">6</text>
<text x="64.5" y="81.5" transform="rotate(-90 64.5 81.5)">5</text>
<text x="66.8" y="81.5" transform="rotate(-90 66.8 81.5)">4</text>
<text x="69" y="81.5" transform="rotate(-90 69 81.5)">3</text>
<text x="71.2" y="81.5" transform="rotate(-90 71.2 81.5)">2</text>
<text x="73.5" y="81.5" transform="rotate(-90 73.5 81.5)">1</text>
<text x="91.7" y="78">1</text>
<text x="91.7" y="80.3">2</text>
<text x="91.7" y="82.5">3</text>
<text x="247" y="80.3" transform="rotate(-90 247 80.3)">12</text>
<text x="249.2" y="80.3" transform="rotate(-90 249.2 80.3)">13</text>
<text x="49.4" y="107.3">38</text>
<text x="50.4" y="105.1">5</text>
<text x="55.6" y="106">VCC_3</text>
<text x="84" y="106">PA7</text>
<text x="91.7" y="107.3">31</text>
<text x="91.7" y="105.1">30</text>
<text x="49.4" y="109.6">17</text>
<text x="55.6" y="108.3">VCC_2</text>
<text x="55.6" y="110.5">VCC</text>
<text x="84" y="112.8">PA4</text>
<text x="84" y="110.6">PA5</text>
<text x="84" y="108.3">PA6</text>
<text x="91.7" y="111.8">33</text>
<text x="91.7" y="109.6">32</text>
<text x="248.7" y="111.8">1</text>
<text x="253.9" y="112.8">DAT2</text>
<text x="265.2" y="112.8">DAT1</text>
<text x="274.2" y="111.8">8</text>
<text x="50.4" y="116.3">4</text>
<text x="55.6" y="117.3">~RESET</text>
<text x="84" y="119.5">PA1</text>
<text x="84" y="117.3">PA2</text>
<text x="84" y="115.1">PA3</text>
<text x="91.7" y="118.6">36</text>
<text x="91.7" y="116.3">35</text>
<text x="91.7" y="114">34</text>
<text x="248.7" y="114">2</text>
<text x="248.7" y="116.3">3</text>
<text x="248.7" y="118.6">4</text>
<text x="253.9" y="115.1">CD/DAT3</text>
<text x="253.9" y="117.3">CMD</text>
<text x="253.9" y="119.5">VDD</text>
<text x="265.6" y="115.1">COM</text>
<text x="267.9" y="117.3">10</text>
<text x="268" y="119.5">11</text>
<text x="274.2" y="114">9</text>
<text x="274.2" y="116.3">10</text>
<text x="274.2" y="118.6">11</text>
<text x="50.4" y="120.8">8</text>
<text x="50.4" y="123.1">7</text>
<text x="55.6" y="121.8">XTAL1</text>
<text x="55.6" y="124.1">XTAL2</text>
<text x="84" y="121.8">PA0</text>
<text x="91.7" y="120.8">37</text>
<text x="91.7" y="125.3">3</text>
<text x="248.7" y="120.8">5</text>
<text x="248.7" y="123.1">6</text>
<text x="248.7" y="125.3">7</text>
<text x="253.9" y="121.8">CLK</text>
<text x="253.9" y="124.1">VSS</text>
<text x="267.9" y="121.8">12</text>
<text x="267.9" y="124.1">13</text>
<text x="274.2" y="120.8">12</text>
<text x="274.2" y="123.1">13</text>
<text x="274.2" y="125.3">CD1</text>
<text x="49.4" y="129.8">27</text>
<text x="49.4" y="127.6">29</text>
<text x="55.6" y="130.8">AVCC</text>
<text x="55.6" y="128.6">AREF</text>
<text x="83.9" y="130.8">PB5</text>
<text x="83.9" y="128.6">PB6</text>
<text x="83.9" y="126.3">PB7</text>
<text x="91.7" y="129.8">1</text>
<text x="91.7" y="127.6">2</text>
<text x="253.9" y="126.3">DAT0</text>
<text x="266.1" y="126.3">CD1</text>
<text x="83.9" y="137.6">PB2</text>
<text x="83.9" y="135.3">PB3</text>
<text x="83.9" y="133.1">PB4</text>
<text x="91.7" y="136.6">42</text>
<text x="91.7" y="134.3">43</text>
<text x="91.7" y="132.1">44</text>
<text x="123.4" y="136.6">1</text>
<text x="128.6" y="137.6">IN</text>
<text x="134.6" y="137.6">N/C</text>
<text x="142.1" y="136.6">4</text>
<text x="168.4" y="132.1">1</text>
<text x="168.4" y="134.3">2</text>
<text x="168.4" y="136.6">3</text>
<text x="173.7" y="133.1">ON_OFF</text>
<text x="173.7" y="135.3">1PPS</text>
<text x="173.7" y="137.6">TX</text>
<text x="185.1" y="137.6">/RESET</text>
<text x="187.7" y="135.3">/RTS</text>
<text x="189.4" y="133.1">RX</text>
<text x="196.2" y="136.6">8</text>
<text x="196.2" y="134.3">9</text>
<text x="196.2" y="132.1">10</text>
<text x="83.9" y="142.1">PB0</text>
<text x="83.9" y="139.8">PB1</text>
<text x="91.7" y="141.1">40</text>
<text x="91.7" y="138.9">41</text>
<text x="123.4" y="138.9">2</text>
<text x="123.4" y="141.1">3</text>
<text x="128.6" y="139.8">GND OUT</text>
<text x="128.6" y="142.1">EN</text>
<text x="142.1" y="138.9">5</text>
<text x="165.6" y="141.1">5*12</text>
<text x="168.4" y="138.9">4</text>
<text x="173.7" y="139.8">VCC</text>
<text x="173.7" y="142.1">GND</text>
<text x="183.8" y="142.1">WAKEUP</text>
<text x="187.6" y="139.8">/CTS</text>
<text x="196.2" y="141.1">6</text>
<text x="196.2" y="138.9">7</text>
<text x="83.8" y="148.8">PC6</text>
<text x="83.8" y="146.6">PC7</text>
<text x="91.7" y="147.9">25</text>
<text x="91.7" y="145.6">26</text>
<text x="83.8" y="155.6">PC3</text>
<text x="83.8" y="153.3">PC4</text>
<text x="83.8" y="151.1">PC5</text>
<text x="91.7" y="154.6">22</text>
<text x="91.7" y="152.4">23</text>
<text x="91.7" y="150.1">24</text>
<text x="83.8" y="160.1">PC1</text>
<text x="83.8" y="157.9">PC2</text>
<text x="91.7" y="161.4">19</text>
<text x="91.7" y="159.1">20</text>
<text x="91.7" y="156.8">21</text>
<text x="83.8" y="162.3">PC0</text>
<text x="83.8" y="166.9">PD7</text>
<text x="91.7" y="165.9">16</text>
<text x="25.1" y="168.1">1</text>
<text x="25.1" y="170.4">3</text>
<text x="31.3" y="168.1">2</text>
<text x="31.3" y="170.4">4</text>
<text x="83.8" y="173.6">PD4</text>
<text x="83.8" y="171.4">PD5</text>
<text x="83.8" y="169.1">PD6</text>
<text x="91.7" y="172.6">13</text>
<text x="91.7" y="170.4">14</text>
<text x="91.7" y="168.1">15</text>
<text x="49.4" y="177.1">18</text>
<text x="49.4" y="179.4">28</text>
<text x="50.4" y="174.9">6</text>
<text x="55.6" y="175.9">GND_2</text>
<text x="55.6" y="178.1">GND_3</text>
<text x="83.8" y="178.1">PD2</text>
<text x="83.8" y="175.9">PD3</text>
<text x="91.7" y="179.4">10</text>
<text x="91.7" y="177.1">11</text>
<text x="91.7" y="174.9">12</text>
<text x="49.4" y="181.7">39</text>
<text x="55.6" y="180.4">GND_4</text>
<text x="55.6" y="182.6">GND</text>
<text x="83.8" y="182.6">PD0</text>
<text x="83.8" y="180.4">PD1</text>
<text x="91.7" y="181.7">9</text>
</g>
<g font-size="1.6">
<text x="247.6" y="33.1">GND</text>
<text x="207.2" y="53.3">100</text>
<text x="218.3" y="56.5">2u2</text>
<text x="152.7" y="64.8">PB6</text>
<text x="111" y="70.7">750n</text>
<text x="132.4" y="67.1">PB5</text>
<text x="152.7" y="67.1">PB7</text>
<text x="152.7" y="69.3">RESET</text>
<text x="277.5" y="74.5">10u</text>
<text x="284.3" y="74.5">10u</text>
<text x="97.7" y="80.4">PD0</text>
<text x="97.9" y="82.8">PD1</text>
<text x="105.4" y="78.4">AVCC</text>
<text x="200.9" y="81.3">10u</text>
<text x="207.3" y="81.3">0,1u</text>
<text x="111.6" y="85.2">100n</text>
<text x="196.1" y="88.7">GND</text>
<text x="202.9" y="88.7">GND</text>
<text x="209.7" y="88.7">GND</text>
<text x="245.7" y="88.7">GND</text>
<text x="272.7" y="88.7">GND</text>
<text x="279.5" y="88.7">GND</text>
<text x="286.3" y="88.7">GND</text>
<text x="94.8" y="93.2">GND</text>
<text x="115.1" y="93.2">GND</text>
<text x="135.3" y="93.2">GND</text>
<text x="37.8" y="103.1" transform="rotate(-90 37.8 103.1)">AVCC</text>
<text x="40" y="103.1" transform="rotate(-90 40 103.1)">AREF</text>
<text x="44.1" y="103.1" transform="rotate(-90 44.1 103.1)">RESET</text>
<text x="96.4" y="105.4">PA7</text>
<text x="96.4" y="107.6">PA6</text>
<text x="96.4" y="109.9">PA5</text>
<text x="96.4" y="112.1">PA4</text>
<text x="12.5" y="116.8">100n</text>
<text x="19.5" y="116.5">100n</text>
<text x="26.2" y="116.5">100n</text>
<text x="96.4" y="114.4">PA3</text>
<text x="96.4" y="116.6">PA2</text>
<text x="96.4" y="118.9">PA1</text>
<text x="96.4" y="121.2">PA0</text>
<text x="96.4" y="125.6">PB7</text>
<text x="171.6" y="124.5">WIRL-POSI_2613011037000</text>
<text x="22.7" y="127">GND</text>
<text x="96.4" y="127.9">PB6</text>
<text x="96.4" y="130.1">PB5</text>
<text x="96.4" y="132.4">PB4</text>
<text x="96.4" y="134.7">PB3</text>
<text x="96.4" y="136.9">PB2</text>
<text x="111.1" y="135.9">1u</text>
<text x="231.6" y="135.3">100n</text>
<text x="96.4" y="139.1">PB1</text>
<text x="96.4" y="141.4">PB0</text>
<text x="96.4" y="145.9">PC7</text>
<text x="96.4" y="148.2">PC6</text>
<text x="149.4" y="146.9">47u</text>
<text x="154.4" y="146.9">47u</text>
<text x="158.2" y="146.9">100n</text>
<text x="204.3" y="149.4" transform="rotate(-90 204.3 149.4)">10k</text>
<text x="96.4" y="150.4">PC5</text>
<text x="96.4" y="152.7">PC4</text>
<text x="96.4" y="154.9">PC3</text>
<text x="189.5" y="150.4">MOD1</text>
<text x="96.4" y="157.2">PC2</text>
<text x="96.4" y="159.4">PC1</text>
<text x="96.4" y="161.7">PC0</text>
<text x="36.3" y="163.1">10k</text>
<text x="96.4" y="166.2">PD7</text>
<text x="208.3" y="165.3">GND</text>
<text x="96.4" y="168.4">PD6</text>
<text x="96.4" y="170.7">PD5</text>
<text x="96.4" y="172.9">PD4</text>
<text x="96.4" y="175.2">PD3</text>
<text x="96.4" y="177.5">PD2</text>
<text x="96.4" y="179.7">PD1</text>
<text x="148" y="178.7" transform="rotate(-90 148 178.7)">10k</text>
<text x="172.7" y="178.7" transform="rotate(-90 172.7 178.7)">10k</text>
<text x="96.4" y="181.9">PD0</text>
<text x="20.4" y="187.8">GND</text>
<text x="36.2" y="187.8">GND</text>
</g>
</svg>
